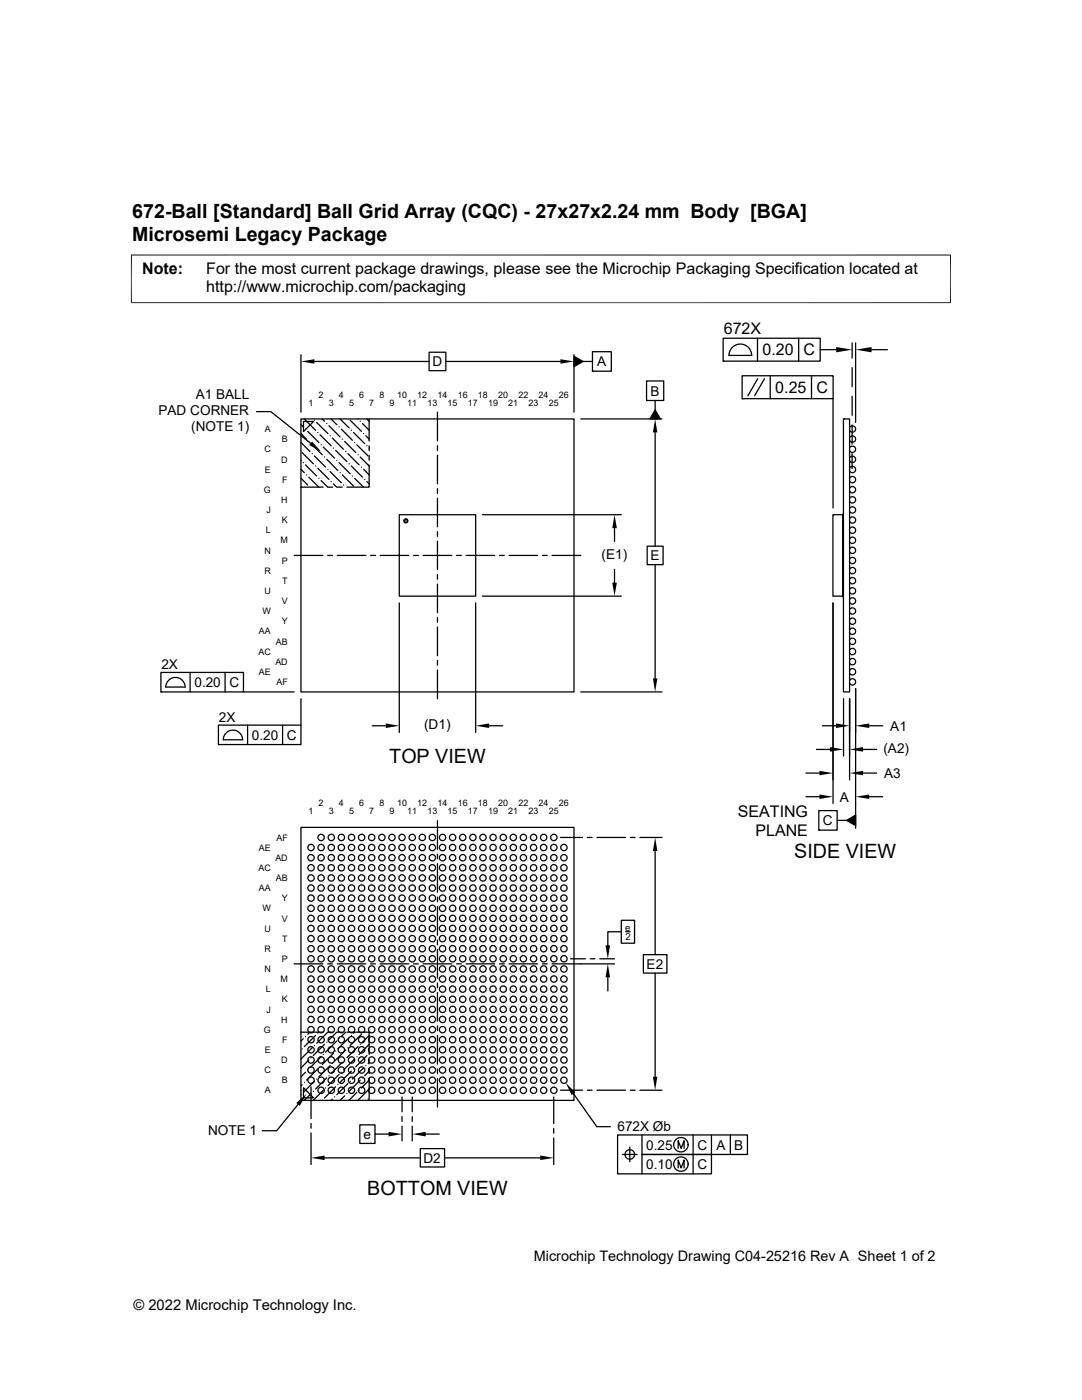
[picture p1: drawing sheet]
<svg xmlns="http://www.w3.org/2000/svg" width="216mm" height="279mm" viewBox="0 0 216 279" stroke-linecap="round" stroke-linejoin="round" font-family="sans-serif">
<g fill="none" stroke="#000" stroke-width=".25">
<path d="M60 70.8v11.5M62.7 72.1h22.9M85.6 70.3h3.4v3.7h-3.4zM89 72.1h22.8M114.5 71.1l1.8 1-1.8 1.1zM114.5 70.8v11.5M116.3 72.1h1.9M118.2 70.2h3.8v3.9h-3.8zM118.2 74.1h.1M129 76h3.4v3.9h-3.4zM129 79.9h.1M130.7 79.9v1.9"/>
<path d="M144.3 67.5h19.4v4.6h-19.4zM144.3 72.1h.1M145.4 70.9h4.6a2.26 2.26 0 0 0-2.3-2.2 2.26 2.26 0 0 0-2.2 2.2M148.1 75h18.1v4.6h-18.1zM148.1 79.6h.1M151.2 67.5v4.6M151.2 75.6l-2 3.4M152.5 75.6l-1.9 3.4M153.7 75v4.6M159.4 67.5v4.6M161.9 75v4.6M163.7 69.8h3.2"/>
<path d="M166.2 79.6v21.8M170 68.4v3.1M170 73.4v3.8M170 79.1v3.8M170.7 68.4v15.9M173.9 69.8h3.2M51.2 82.1h2.8l8 6.4M60 95.4l1.4 1.4M60 93.6l.7 .7M60 83.6h54.5v54.5h-54.5zM60 91.9h.1M60 88.3l1.8 1.8"/>
<path d="M60 86.5l1.2 1.2M60 84.7l.5 .5M60.3 90.3l2.2 2.3M60.5 92.3h.1M60.6 84.1h2l-2 2zM60.7 83.6l2.3 2.3M61 92.8l2.2 2.2M61 85.6h.1M61.2 94.8h.1M61.4 86.1l2.2 2.2M61.6 95.2l2 2M61.6 88.1h.1"/>
<path d="M62.1 88.5l2.2 2.3M62.3 90.6h.1M62.7 91l2.3 2.2M62.7 83.9h.1M63 93h.1M63.2 84.3l2.2 2.2M63.4 93.5l2.2 2.2M63.4 86.3h.1M63.6 95.5h.1M63.9 86.8l2.2 2.2M64.1 95.9l1.3 1.3M64.1 88.8h.1"/>
<path d="M64.3 83.6l.4 .5M64.5 97.2h-4.5M64.5 89.2l2.3 2.2M64.7 91.2h.1M65.2 91.7l2.2 2.2M65.2 84.5h.1M65.4 93.7h.1M65.4 97.2h1M65.6 85l2.3 2.2M65.9 94.1l2.2 2.3M65.9 87h.1M66.1 83.6l1.1 1.2"/>
<path d="M66.1 96.1h.1M66.3 87.4l2.2 2.3M66.5 96.6l.7 .6M66.5 89.4h.1M67 89.9l2.2 2.2M67.2 91.9h.1M67.3 97.2h1M67.6 92.3l2.3 2.3M67.6 85.2h.1M67.8 83.6l1.9 1.8M67.9 94.3h.1M68.1 85.6l2.2 2.3"/>
<path d="M68.3 94.8l2.2 2.2M68.3 87.7h.1M68.5 96.8h.1M68.8 88.1l2.2 2.2M69 90.1h.1M69.4 90.6l2.2 2.2M69.7 92.6h.1M69.9 83.9l2.2 2.2M70.1 93l2.2 2.2M70.1 85.9h.1M70.3 95h.1M70.5 86.3l2.3 2.2"/>
<path d="M70.8 95.5l1.7 1.7M70.8 88.3h.1M71.2 88.8l2.2 2.2M71.4 83.6h.1M71.4 90.8h.1M71.9 91.2l1.8 1.8M71.9 84.1h.1M72.1 93.2h.1M72.3 84.5l1.4 1.4M72.6 93.7l1.1 1.1M72.6 86.5h.1M72.8 95.7h.1"/>
<path d="M73 87l.7 .7M73.2 83.6l.5 .5M73.2 96.1l.5 .5M73.2 89h.1M73.7 89.4h.1M73.7 92.8v4.4h-4.5M73.7 83.6v4.4M73.7 89v.9M73.7 90.9v.9M87.3 82.3v5.7M87.3 88.9v1M87.3 90.8v5.8"/>
<path d="M87.3 97.5v1M87.3 99.4v5.7M115.9 83.6h16.2M130.7 81.8l1.1 1.8h-2.1zM130.7 86.3v22.7M168.3 83.6h1.2v54.5h-1.2zM168.3 83.6h.1M169.5 99.5a.64 .64 0 0 1 1-.2 .64 .64 0 0 1 0 1 .64 .64 0 0 1-1-.2M169.5 97.4a.64 .64 0 0 1 1-.2 .64 .64 0 0 1 0 1 .64 .64 0 0 1-1-.2M169.5 95.4a.64 .64 0 0 1 1-.2 .64 .64 0 0 1 0 1 .64 .64 0 0 1-1-.2M169.5 93.4a.64 .64 0 0 1 1-.2 .64 .64 0 0 1 0 1 .64 .64 0 0 1-1-.2M169.5 91.4a.64 .64 0 0 1 1-.2 .64 .64 0 0 1 0 1 .64 .64 0 0 1-1-.2"/>
<path d="M169.5 89.4a.64 .64 0 0 1 1-.2 .64 .64 0 0 1 0 1 .64 .64 0 0 1-1-.2M169.5 87.3a.64 .64 0 0 1 1-.2 .64 .64 0 0 1 0 1 .64 .64 0 0 1-1-.2M169.5 85.3a.64 .64 0 0 1 1-.2 .64 .64 0 0 1 0 1 .64 .64 0 0 1-1-.2M170 84.8v3.8M170 90.5v3M58.7 110.8h5.7M65.4 110.8h.9M67.3 110.8h5.7M74 110.8h.9M75.9 110.8h5.7M79.7 102.7h15.2v16.3h-15.2zM82.5 110.8h1"/>
<path d="M84.4 110.8h5.7M87.3 106.1v.9M87.3 108v5.7M87.3 114.7v.9M87.3 116.6v5.7M91.1 110.8h1M93 110.8h5.7M96.2 119h27.8M96.2 102.7h27.8M99.7 110.8h.9M101.6 110.8h5.7M108.2 110.8h1"/>
<path d="M110.2 110.8h5.7M122.6 105.4v2.7M122.6 113.6v2.7M129.1 109h3.2v3.7h-3.2zM130.7 112.7v22.7M166.2 102.7h1.9v16.3h-1.9zM168.1 119l.2 .3M168.3 102.4l-.2 .3M169.5 119.6a.64 .64 0 0 1 1-.2 .64 .64 0 0 1 0 1 .64 .64 0 0 1-1-.2M169.5 117.6a.64 .64 0 0 1 1-.2 .64 .64 0 0 1 0 1 .64 .64 0 0 1-1-.2M169.5 115.6a.64 .64 0 0 1 1-.2 .64 .64 0 0 1 0 1 .64 .64 0 0 1-1-.2M169.5 113.6a.64 .64 0 0 1 1-.2 .64 .64 0 0 1 0 1 .64 .64 0 0 1-1-.2"/>
<path d="M169.5 111.6a.64 .64 0 0 1 1-.2 .64 .64 0 0 1 0 1 .64 .64 0 0 1-1-.2M169.5 109.5a.64 .64 0 0 1 1-.2 .64 .64 0 0 1 0 1 .64 .64 0 0 1-1-.2M169.5 107.5a.64 .64 0 0 1 1-.2 .64 .64 0 0 1 0 1 .64 .64 0 0 1-1-.2M169.5 105.5a.64 .64 0 0 1 1-.2 .64 .64 0 0 1 0 1 .64 .64 0 0 1-1-.2M169.5 103.5a.64 .64 0 0 1 1-.2 .64 .64 0 0 1 0 1 .64 .64 0 0 1-1-.2M169.5 101.5a.64 .64 0 0 1 1-.2 .64 .64 0 0 1 0 1 .64 .64 0 0 1-1-.2M32.1 134.2h16.5v3.9h-16.5zM32.1 138.1h.1M36.9 137.1a1.93 1.93 0 0 0-1.9-1.9 1.93 1.93 0 0 0-1.9 1.9h3.9M37.9 134.2v3.9M44.9 134.2v3.9M48.6 138.1h10.1"/>
<path d="M60 139.4v5.3M79.7 120.3v25.9M87.3 123.2v1M87.3 125.1v5.8M87.3 131.8v1M87.3 133.7v5.7M94.9 120.3v25.9M115.9 138.1h16.2M166.2 120.3v40.1M168.3 139.4v11.5M169.5 135.8a.64 .64 0 0 1 1-.2 .64 .64 0 0 1 0 1 .64 .64 0 0 1-1-.2M169.5 133.8a.64 .64 0 0 1 1-.2 .64 .64 0 0 1 0 1 .64 .64 0 0 1-1-.2"/>
<path d="M169.5 131.7a.64 .64 0 0 1 1-.2 .64 .64 0 0 1 0 1 .64 .64 0 0 1-1-.2M169.5 129.7a.64 .64 0 0 1 1-.2 .64 .64 0 0 1 0 1 .64 .64 0 0 1-1-.2M169.5 127.7a.64 .64 0 0 1 1-.2 .64 .64 0 0 1 0 1 .64 .64 0 0 1-1-.2M169.5 125.7a.64 .64 0 0 1 1-.2 .64 .64 0 0 1 0 1 .64 .64 0 0 1-1-.2M169.5 123.7a.64 .64 0 0 1 1-.2 .64 .64 0 0 1 0 1 .64 .64 0 0 1-1-.2M169.5 121.6a.64 .64 0 0 1 1-.2 .64 .64 0 0 1 0 1 .64 .64 0 0 1-1-.2M169.5 139.4v16.2M170.7 137.4v27.9M43.6 144.7h16.4v3.9h-16.4zM43.6 148.6h.1M48.4 147.6a1.93 1.93 0 0 0-1.9-1.9 1.93 1.93 0 0 0-1.9 1.9h3.8M49.4 144.7v3.9"/>
<path d="M56.4 144.7v3.9M74.3 144.8h2.7M97.6 144.8h2.7M160.8 154.3h2.7M160.8 159h2.7M162.9 149.6h2.7M164.1 144.8h2.7M172.2 154.3h2.7M172.2 149.6h2.7M173.4 159h2.7M173.4 144.8h2.7M60 165.1h54.5v54.5h-54.5z"/>
<path d="M87.3 163.8v5.7M87.3 170.5v.9M87.3 172.4v5.7M87.3 179v1M111.8 167.1h4.4M117.2 167.1h1M119.1 167.1h5.7M125.8 167.1h.9M127.7 167.1h4.4M130.7 169.8v20.7M163.4 161.8h3.6v3.9h-3.6zM163.4 165.7h.1"/>
<path d="M167 163.7h1.9M168.9 163.7l1.8-1v2.1zM58.7 192.4h5.7M65.4 192.4h.9M67.3 192.4h5.7M74 192.4h.9M75.9 192.4h5.7M82.5 192.4h1M84.4 192.4h5.7M87.3 180.9v5.7M87.3 187.6v1M87.3 189.5v5.7"/>
<path d="M87.3 196.2v.9M87.3 198.1v5.7M91.1 192.4h1M93 192.4h5.7M99.7 192.4h.9M101.6 192.4h5.7M108.2 192.4h1M113.9 191.3h2.9M117.8 191.3h.9M119.7 191.3h2.9M121.3 195.1v2.7M122.6 192.4h-12.4"/>
<path d="M124 185.9h-2.7v2.8M124 183.7h2.6v4.5h-2.6zM124.8 185.9h1M128.4 190.5h4.7v3.7h-4.7zM130.7 194.2v20.7M60 206h4.5M60 217.6h.1M60.1 218.5h.1M60.3 216.5l-.3 .2M60.3 209.3h.1M60.5 207.3l-.5 .5M60.6 217.1l2 2h-2z"/>
<path d="M60.7 216h.1M61 214l-1 .9M61 206.9h.1M61.4 213.6h.1M61.6 211.6l-1.6 1.5M61.8 206l-.4 .4M62.1 216.9v6.3M62.1 218.2l-1.4 1.4M62.1 211.1h.1M62.3 209.1l-2.2 2.2M62.5 217.8h.1M62.7 215.8l-2.2 2.2"/>
<path d="M62.7 208.7h.1M63 206.7l-2.3 2.2M63.2 215.3h.1M63.4 213.3l-2.2 2.3M63.4 206.2h.1M63.9 212.9h.1M64.1 210.9l-2.3 2.2M64.3 219.6h.1M64.5 217.6l-2 2M64.5 210.4h.1M64.7 208.4l-2.2 2.3M65 217.1h.1"/>
<path d="M65.2 215.1l-2.2 2.2M65.2 208h.1M65.4 206l-2.2 2.2M65.4 206h1M65.6 214.7h.1M65.9 212.7l-2.3 2.2M66.3 219.4l-.2 .2M66.3 212.2h.1M66.5 210.2l-2.2 2.2M66.8 218.9h.1M67 216.9l-2.3 2.2M67 209.8h.1"/>
<path d="M67.2 206l-1.6 1.5M67.2 207.8l-2.2 2.2M67.3 206h1M67.4 216.5h.1M67.6 214.4l-2.2 2.3M67.6 207.3h.1M68.1 214h.1M68.3 212l-2.2 2.2M68.8 218.7l-1 .9M68.8 211.6h.1M69 209.6l-2.2 2.2M69 206l-.9 .9"/>
<path d="M69.2 218.2h.1M69.2 206h4.5v4.4M69.4 216.2l-2.2 2.3M69.4 209.1h.1M69.7 207.1l-2.3 2.2M69.9 215.8h.1M70.1 213.8l-2.2 2.2M70.1 206.7h.1M70.5 213.3h.1M70.8 211.3l-2.3 2.3M70.8 206l-.3 .2M71.2 218l-1.6 1.6"/>
<path d="M71.2 210.9h.1M71.4 208.9l-2.2 2.2M71.6 217.6h.1M71.9 215.6l-2.2 2.2M71.9 208.4h.1M72.1 206.4l-2.2 2.3M72.3 215.1h.1M72.6 213.1l-2.3 2.2M73 212.7h.1M73.2 210.7l-2.2 2.2M73.4 219.4h.1M73.7 211.4v.9"/>
<path d="M73.7 213.3v.9M73.7 215.2v4.4M73.7 215.6l-1.6 1.5M73.7 213.8l-.9 .9M73.7 217.3l-2.3 2.3M73.7 212l-.3 .2M73.7 210.2h.1M73.7 206.7l-1.4 1.3M73.7 208.4l-2.1 2M80.2 218.9v3M82.3 218.9v3M87.3 204.7v1"/>
<path d="M87.3 206.7v5.7M87.3 213.3v1M87.3 215.2v5.7M110.5 218.9v5.3M111.8 217.6h4.4M114.4 218.3l4.7 6.6h2.7M117.2 217.6h1M119.1 217.6h5.7M125.8 217.6h.9M127.7 217.6h4.4M59.5 220.4l-4.3 5.3h-2.9M62.1 224.2v.9"/>
<path d="M62.1 226.1v6.3M64.8 231.1h19.1M71.8 224.5h3v3.7h-3zM74.8 226.3h2.7M80.2 222.8v1M80.2 224.7v3M82.3 222.8v1M82.3 224.7v3M83.9 229.2h4.8v3.7h-4.8zM84.9 226.3h2.8M88.7 231.1h19.1M110.5 225.2v.9"/>
<path d="M110.5 227.1v5.3M124.2 230.4h2.9M125.7 228.9v2.9M128.1 226.5v3.9h13.9v3.9h-18.8v-7.8h25.9v3.9h-21v3.9M135.3 229.2v-1.6l.6 1.6 .6-1.6v1.6M135.3 233.1v-1.6l.6 1.6 .6-1.6v1.6M138.3 226.5v7.8M142 226.5v3.9M145.7 226.5v3.9"/>
<circle cx="81" cy="103.9" r=".39"/>
<circle cx="62.1" cy="171.2" r=".64"/>
<circle cx="62.1" cy="169.1" r=".64"/>
<circle cx="62.1" cy="175.2" r=".64"/>
<circle cx="62.1" cy="177.2" r=".64"/>
<circle cx="62.1" cy="179.2" r=".64"/>
<circle cx="62.1" cy="173.2" r=".64"/>
<circle cx="64.1" cy="177.2" r=".64"/>
<circle cx="64.1" cy="175.2" r=".64"/>
<circle cx="64.1" cy="167.1" r=".64"/>
<circle cx="64.1" cy="169.1" r=".64"/>
<circle cx="64.1" cy="171.2" r=".64"/>
<circle cx="64.1" cy="173.2" r=".64"/>
<circle cx="64.1" cy="179.2" r=".64"/>
<circle cx="66.1" cy="179.2" r=".64"/>
<circle cx="66.1" cy="177.2" r=".64"/>
<circle cx="66.1" cy="175.2" r=".64"/>
<circle cx="66.1" cy="167.1" r=".64"/>
<circle cx="66.1" cy="173.2" r=".64"/>
<circle cx="66.1" cy="169.1" r=".64"/>
<circle cx="66.1" cy="171.2" r=".64"/>
<circle cx="68.1" cy="179.2" r=".64"/>
<circle cx="68.1" cy="169.1" r=".64"/>
<circle cx="68.1" cy="167.1" r=".64"/>
<circle cx="68.1" cy="177.2" r=".64"/>
<circle cx="68.1" cy="175.2" r=".64"/>
<circle cx="68.1" cy="173.2" r=".64"/>
<circle cx="68.1" cy="171.2" r=".64"/>
<circle cx="70.1" cy="179.2" r=".64"/>
<circle cx="70.1" cy="171.2" r=".64"/>
<circle cx="70.1" cy="169.1" r=".64"/>
<circle cx="70.1" cy="167.1" r=".64"/>
<circle cx="70.1" cy="177.2" r=".64"/>
<circle cx="70.1" cy="175.2" r=".64"/>
<circle cx="70.1" cy="173.2" r=".64"/>
<circle cx="72.2" cy="179.2" r=".64"/>
<circle cx="72.2" cy="171.2" r=".64"/>
<circle cx="72.2" cy="167.1" r=".64"/>
<circle cx="72.2" cy="175.2" r=".64"/>
<circle cx="72.2" cy="169.1" r=".64"/>
<circle cx="72.2" cy="173.2" r=".64"/>
<circle cx="72.2" cy="177.2" r=".64"/>
<circle cx="74.2" cy="179.2" r=".64"/>
<circle cx="74.2" cy="167.1" r=".64"/>
<circle cx="74.2" cy="177.2" r=".64"/>
<circle cx="74.2" cy="171.2" r=".64"/>
<circle cx="74.2" cy="175.2" r=".64"/>
<circle cx="74.2" cy="169.1" r=".64"/>
<circle cx="74.2" cy="173.2" r=".64"/>
<circle cx="76.2" cy="179.2" r=".64"/>
<circle cx="76.2" cy="173.2" r=".64"/>
<circle cx="76.2" cy="177.2" r=".64"/>
<circle cx="76.2" cy="175.2" r=".64"/>
<circle cx="76.2" cy="169.1" r=".64"/>
<circle cx="76.2" cy="167.1" r=".64"/>
<circle cx="76.2" cy="171.2" r=".64"/>
<circle cx="78.2" cy="179.2" r=".64"/>
<circle cx="78.2" cy="173.2" r=".64"/>
<circle cx="78.2" cy="175.2" r=".64"/>
<circle cx="78.2" cy="177.2" r=".64"/>
<circle cx="78.2" cy="169.1" r=".64"/>
<circle cx="78.2" cy="167.1" r=".64"/>
<circle cx="78.2" cy="171.2" r=".64"/>
<circle cx="80.2" cy="179.2" r=".64"/>
<circle cx="80.2" cy="173.2" r=".64"/>
<circle cx="80.2" cy="177.2" r=".64"/>
<circle cx="80.2" cy="175.2" r=".64"/>
<circle cx="80.2" cy="169.1" r=".64"/>
<circle cx="80.2" cy="167.1" r=".64"/>
<circle cx="80.2" cy="171.2" r=".64"/>
<circle cx="82.3" cy="179.2" r=".64"/>
<circle cx="82.3" cy="175.2" r=".64"/>
<circle cx="82.3" cy="177.2" r=".64"/>
<circle cx="82.3" cy="173.2" r=".64"/>
<circle cx="82.3" cy="169.1" r=".64"/>
<circle cx="82.3" cy="167.1" r=".64"/>
<circle cx="82.3" cy="171.2" r=".64"/>
<circle cx="84.3" cy="179.2" r=".64"/>
<circle cx="84.3" cy="177.2" r=".64"/>
<circle cx="84.3" cy="175.2" r=".64"/>
<circle cx="84.3" cy="169.1" r=".64"/>
<circle cx="84.3" cy="173.2" r=".64"/>
<circle cx="84.3" cy="167.1" r=".64"/>
<circle cx="84.3" cy="171.2" r=".64"/>
<circle cx="86.3" cy="171.2" r=".64"/>
<circle cx="86.3" cy="173.2" r=".64"/>
<circle cx="86.3" cy="177.2" r=".64"/>
<circle cx="86.3" cy="175.2" r=".64"/>
<circle cx="86.3" cy="169.1" r=".64"/>
<circle cx="86.3" cy="167.1" r=".64"/>
<circle cx="86.3" cy="179.2" r=".64"/>
<circle cx="88.3" cy="171.2" r=".64"/>
<circle cx="88.3" cy="173.2" r=".64"/>
<circle cx="88.3" cy="177.2" r=".64"/>
<circle cx="88.3" cy="175.2" r=".64"/>
<circle cx="88.3" cy="169.1" r=".64"/>
<circle cx="88.3" cy="167.1" r=".64"/>
<circle cx="88.3" cy="179.2" r=".64"/>
<circle cx="90.3" cy="171.2" r=".64"/>
<circle cx="90.3" cy="169.1" r=".64"/>
<circle cx="90.3" cy="177.2" r=".64"/>
<circle cx="90.3" cy="175.2" r=".64"/>
<circle cx="90.3" cy="167.1" r=".64"/>
<circle cx="90.3" cy="173.2" r=".64"/>
<circle cx="90.3" cy="179.2" r=".64"/>
<circle cx="92.3" cy="173.2" r=".64"/>
<circle cx="92.3" cy="171.2" r=".64"/>
<circle cx="92.3" cy="175.2" r=".64"/>
<circle cx="92.3" cy="177.2" r=".64"/>
<circle cx="92.3" cy="167.1" r=".64"/>
<circle cx="92.3" cy="169.1" r=".64"/>
<circle cx="92.3" cy="179.2" r=".64"/>
<circle cx="94.4" cy="173.2" r=".64"/>
<circle cx="94.4" cy="177.2" r=".64"/>
<circle cx="94.4" cy="175.2" r=".64"/>
<circle cx="94.4" cy="171.2" r=".64"/>
<circle cx="94.4" cy="169.1" r=".64"/>
<circle cx="94.4" cy="167.1" r=".64"/>
<circle cx="94.4" cy="179.2" r=".64"/>
<circle cx="96.4" cy="171.2" r=".64"/>
<circle cx="96.4" cy="177.2" r=".64"/>
<circle cx="96.4" cy="173.2" r=".64"/>
<circle cx="96.4" cy="175.2" r=".64"/>
<circle cx="96.4" cy="169.1" r=".64"/>
<circle cx="96.4" cy="167.1" r=".64"/>
<circle cx="96.4" cy="179.2" r=".64"/>
<circle cx="98.4" cy="171.2" r=".64"/>
<circle cx="98.4" cy="173.2" r=".64"/>
<circle cx="98.4" cy="175.2" r=".64"/>
<circle cx="98.4" cy="177.2" r=".64"/>
<circle cx="98.4" cy="169.1" r=".64"/>
<circle cx="98.4" cy="167.1" r=".64"/>
<circle cx="98.4" cy="179.2" r=".64"/>
<circle cx="100.4" cy="171.2" r=".64"/>
<circle cx="100.4" cy="167.1" r=".64"/>
<circle cx="100.4" cy="177.2" r=".64"/>
<circle cx="100.4" cy="175.2" r=".64"/>
<circle cx="100.4" cy="173.2" r=".64"/>
<circle cx="100.4" cy="169.1" r=".64"/>
<circle cx="100.4" cy="179.2" r=".64"/>
<circle cx="102.4" cy="177.2" r=".64"/>
<circle cx="102.4" cy="175.2" r=".64"/>
<circle cx="102.4" cy="171.2" r=".64"/>
<circle cx="102.4" cy="173.2" r=".64"/>
<circle cx="102.4" cy="167.1" r=".64"/>
<circle cx="102.4" cy="169.1" r=".64"/>
<circle cx="102.4" cy="179.2" r=".64"/>
<circle cx="104.4" cy="173.2" r=".64"/>
<circle cx="104.4" cy="175.2" r=".64"/>
<circle cx="104.4" cy="171.2" r=".64"/>
<circle cx="104.4" cy="177.2" r=".64"/>
<circle cx="104.4" cy="167.1" r=".64"/>
<circle cx="104.4" cy="169.1" r=".64"/>
<circle cx="104.4" cy="179.2" r=".64"/>
<circle cx="106.5" cy="179.2" r=".64"/>
<circle cx="106.5" cy="177.2" r=".64"/>
<circle cx="106.5" cy="173.2" r=".64"/>
<circle cx="106.5" cy="169.1" r=".64"/>
<circle cx="106.5" cy="175.2" r=".64"/>
<circle cx="106.5" cy="171.2" r=".64"/>
<circle cx="106.5" cy="167.1" r=".64"/>
<circle cx="108.5" cy="171.2" r=".64"/>
<circle cx="108.5" cy="167.1" r=".64"/>
<circle cx="108.5" cy="169.1" r=".64"/>
<circle cx="108.5" cy="177.2" r=".64"/>
<circle cx="108.5" cy="175.2" r=".64"/>
<circle cx="108.5" cy="173.2" r=".64"/>
<circle cx="108.5" cy="179.2" r=".64"/>
<circle cx="110.5" cy="167.1" r=".64"/>
<circle cx="110.5" cy="171.2" r=".64"/>
<circle cx="110.5" cy="169.1" r=".64"/>
<circle cx="110.5" cy="177.2" r=".64"/>
<circle cx="110.5" cy="175.2" r=".64"/>
<circle cx="110.5" cy="173.2" r=".64"/>
<circle cx="110.5" cy="179.2" r=".64"/>
<circle cx="112.5" cy="171.2" r=".64"/>
<circle cx="112.5" cy="169.1" r=".64"/>
<circle cx="112.5" cy="173.2" r=".64"/>
<circle cx="112.5" cy="177.2" r=".64"/>
<circle cx="112.5" cy="175.2" r=".64"/>
<circle cx="112.5" cy="179.2" r=".64"/>
<circle cx="62.1" cy="183.3" r=".64"/>
<circle cx="62.1" cy="185.3" r=".64"/>
<circle cx="62.1" cy="181.3" r=".64"/>
<circle cx="62.1" cy="191.3" r=".64"/>
<circle cx="62.1" cy="189.3" r=".64"/>
<circle cx="62.1" cy="187.3" r=".64"/>
<circle cx="62.1" cy="195.4" r=".64"/>
<circle cx="62.1" cy="197.4" r=".64"/>
<circle cx="62.1" cy="199.4" r=".64"/>
<circle cx="62.1" cy="193.4" r=".64"/>
<circle cx="64.1" cy="181.3" r=".64"/>
<circle cx="64.1" cy="183.3" r=".64"/>
<circle cx="64.1" cy="185.3" r=".64"/>
<circle cx="64.1" cy="187.3" r=".64"/>
<circle cx="64.1" cy="191.3" r=".64"/>
<circle cx="64.1" cy="189.3" r=".64"/>
<circle cx="64.1" cy="195.4" r=".64"/>
<circle cx="64.1" cy="197.4" r=".64"/>
<circle cx="64.1" cy="199.4" r=".64"/>
<circle cx="64.1" cy="193.4" r=".64"/>
<circle cx="66.1" cy="183.3" r=".64"/>
<circle cx="66.1" cy="181.3" r=".64"/>
<circle cx="66.1" cy="189.3" r=".64"/>
<circle cx="66.1" cy="191.3" r=".64"/>
<circle cx="66.1" cy="187.3" r=".64"/>
<circle cx="66.1" cy="185.3" r=".64"/>
<circle cx="66.1" cy="195.4" r=".64"/>
<circle cx="66.1" cy="193.4" r=".64"/>
<circle cx="66.1" cy="197.4" r=".64"/>
<circle cx="66.1" cy="199.4" r=".64"/>
<circle cx="68.1" cy="189.3" r=".64"/>
<circle cx="68.1" cy="187.3" r=".64"/>
<circle cx="68.1" cy="183.3" r=".64"/>
<circle cx="68.1" cy="191.3" r=".64"/>
<circle cx="68.1" cy="181.3" r=".64"/>
<circle cx="68.1" cy="185.3" r=".64"/>
<circle cx="68.1" cy="195.4" r=".64"/>
<circle cx="68.1" cy="193.4" r=".64"/>
<circle cx="68.1" cy="197.4" r=".64"/>
<circle cx="68.1" cy="199.4" r=".64"/>
<circle cx="70.1" cy="183.3" r=".64"/>
<circle cx="70.1" cy="189.3" r=".64"/>
<circle cx="70.1" cy="185.3" r=".64"/>
<circle cx="70.1" cy="187.3" r=".64"/>
<circle cx="70.1" cy="181.3" r=".64"/>
<circle cx="70.1" cy="191.3" r=".64"/>
<circle cx="70.1" cy="197.4" r=".64"/>
<circle cx="70.1" cy="193.4" r=".64"/>
<circle cx="70.1" cy="199.4" r=".64"/>
<circle cx="70.1" cy="195.4" r=".64"/>
<circle cx="72.2" cy="183.3" r=".64"/>
<circle cx="72.2" cy="185.3" r=".64"/>
<circle cx="72.2" cy="181.3" r=".64"/>
<circle cx="72.2" cy="189.3" r=".64"/>
<circle cx="72.2" cy="191.3" r=".64"/>
<circle cx="72.2" cy="187.3" r=".64"/>
<circle cx="72.2" cy="193.4" r=".64"/>
<circle cx="72.2" cy="197.4" r=".64"/>
<circle cx="72.2" cy="199.4" r=".64"/>
<circle cx="72.2" cy="195.4" r=".64"/>
<circle cx="74.2" cy="183.3" r=".64"/>
<circle cx="74.2" cy="181.3" r=".64"/>
<circle cx="74.2" cy="189.3" r=".64"/>
<circle cx="74.2" cy="185.3" r=".64"/>
<circle cx="74.2" cy="187.3" r=".64"/>
<circle cx="74.2" cy="191.3" r=".64"/>
<circle cx="74.2" cy="199.4" r=".64"/>
<circle cx="74.2" cy="195.4" r=".64"/>
<circle cx="74.2" cy="193.4" r=".64"/>
<circle cx="74.2" cy="197.4" r=".64"/>
<circle cx="76.2" cy="187.3" r=".64"/>
<circle cx="76.2" cy="191.3" r=".64"/>
<circle cx="76.2" cy="189.3" r=".64"/>
<circle cx="76.2" cy="181.3" r=".64"/>
<circle cx="76.2" cy="183.3" r=".64"/>
<circle cx="76.2" cy="185.3" r=".64"/>
<circle cx="76.2" cy="193.4" r=".64"/>
<circle cx="76.2" cy="197.4" r=".64"/>
<circle cx="76.2" cy="195.4" r=".64"/>
<circle cx="76.2" cy="199.4" r=".64"/>
<circle cx="78.2" cy="189.3" r=".64"/>
<circle cx="78.2" cy="187.3" r=".64"/>
<circle cx="78.2" cy="191.3" r=".64"/>
<circle cx="78.2" cy="181.3" r=".64"/>
<circle cx="78.2" cy="183.3" r=".64"/>
<circle cx="78.2" cy="185.3" r=".64"/>
<circle cx="78.2" cy="197.4" r=".64"/>
<circle cx="78.2" cy="193.4" r=".64"/>
<circle cx="78.2" cy="195.4" r=".64"/>
<circle cx="78.2" cy="199.4" r=".64"/>
<circle cx="80.2" cy="187.3" r=".64"/>
<circle cx="80.2" cy="191.3" r=".64"/>
<circle cx="80.2" cy="189.3" r=".64"/>
<circle cx="80.2" cy="181.3" r=".64"/>
<circle cx="80.2" cy="183.3" r=".64"/>
<circle cx="80.2" cy="185.3" r=".64"/>
<circle cx="80.2" cy="197.4" r=".64"/>
<circle cx="80.2" cy="193.4" r=".64"/>
<circle cx="80.2" cy="195.4" r=".64"/>
<circle cx="80.2" cy="199.4" r=".64"/>
<circle cx="82.3" cy="189.3" r=".64"/>
<circle cx="82.3" cy="187.3" r=".64"/>
<circle cx="82.3" cy="191.3" r=".64"/>
<circle cx="82.3" cy="183.3" r=".64"/>
<circle cx="82.3" cy="181.3" r=".64"/>
<circle cx="82.3" cy="185.3" r=".64"/>
<circle cx="82.3" cy="197.4" r=".64"/>
<circle cx="82.3" cy="193.4" r=".64"/>
<circle cx="82.3" cy="195.4" r=".64"/>
<circle cx="82.3" cy="199.4" r=".64"/>
<circle cx="84.3" cy="187.3" r=".64"/>
<circle cx="84.3" cy="191.3" r=".64"/>
<circle cx="84.3" cy="189.3" r=".64"/>
<circle cx="84.3" cy="183.3" r=".64"/>
<circle cx="84.3" cy="181.3" r=".64"/>
<circle cx="84.3" cy="185.3" r=".64"/>
<circle cx="84.3" cy="197.4" r=".64"/>
<circle cx="84.3" cy="193.4" r=".64"/>
<circle cx="84.3" cy="195.4" r=".64"/>
<circle cx="84.3" cy="199.4" r=".64"/>
<circle cx="86.3" cy="199.4" r=".64"/>
<circle cx="86.3" cy="195.4" r=".64"/>
<circle cx="86.3" cy="193.4" r=".64"/>
<circle cx="86.3" cy="197.4" r=".64"/>
<circle cx="86.3" cy="185.3" r=".64"/>
<circle cx="86.3" cy="183.3" r=".64"/>
<circle cx="86.3" cy="189.3" r=".64"/>
<circle cx="86.3" cy="181.3" r=".64"/>
<circle cx="86.3" cy="187.3" r=".64"/>
<circle cx="86.3" cy="191.3" r=".64"/>
<circle cx="88.3" cy="199.4" r=".64"/>
<circle cx="88.3" cy="193.4" r=".64"/>
<circle cx="88.3" cy="197.4" r=".64"/>
<circle cx="88.3" cy="195.4" r=".64"/>
<circle cx="88.3" cy="185.3" r=".64"/>
<circle cx="88.3" cy="189.3" r=".64"/>
<circle cx="88.3" cy="191.3" r=".64"/>
<circle cx="88.3" cy="183.3" r=".64"/>
<circle cx="88.3" cy="187.3" r=".64"/>
<circle cx="88.3" cy="181.3" r=".64"/>
<circle cx="90.3" cy="199.4" r=".64"/>
<circle cx="90.3" cy="197.4" r=".64"/>
<circle cx="90.3" cy="195.4" r=".64"/>
<circle cx="90.3" cy="193.4" r=".64"/>
<circle cx="90.3" cy="185.3" r=".64"/>
<circle cx="90.3" cy="189.3" r=".64"/>
<circle cx="90.3" cy="181.3" r=".64"/>
<circle cx="90.3" cy="191.3" r=".64"/>
<circle cx="90.3" cy="187.3" r=".64"/>
<circle cx="90.3" cy="183.3" r=".64"/>
<circle cx="92.3" cy="199.4" r=".64"/>
<circle cx="92.3" cy="193.4" r=".64"/>
<circle cx="92.3" cy="195.4" r=".64"/>
<circle cx="92.3" cy="197.4" r=".64"/>
<circle cx="92.3" cy="185.3" r=".64"/>
<circle cx="92.3" cy="187.3" r=".64"/>
<circle cx="92.3" cy="189.3" r=".64"/>
<circle cx="92.3" cy="183.3" r=".64"/>
<circle cx="92.3" cy="191.3" r=".64"/>
<circle cx="92.3" cy="181.3" r=".64"/>
<circle cx="94.4" cy="199.4" r=".64"/>
<circle cx="94.4" cy="195.4" r=".64"/>
<circle cx="94.4" cy="197.4" r=".64"/>
<circle cx="94.4" cy="193.4" r=".64"/>
<circle cx="94.4" cy="185.3" r=".64"/>
<circle cx="94.4" cy="183.3" r=".64"/>
<circle cx="94.4" cy="181.3" r=".64"/>
<circle cx="94.4" cy="187.3" r=".64"/>
<circle cx="94.4" cy="189.3" r=".64"/>
<circle cx="94.4" cy="191.3" r=".64"/>
<circle cx="96.4" cy="193.4" r=".64"/>
<circle cx="96.4" cy="197.4" r=".64"/>
<circle cx="96.4" cy="195.4" r=".64"/>
<circle cx="96.4" cy="199.4" r=".64"/>
<circle cx="96.4" cy="185.3" r=".64"/>
<circle cx="96.4" cy="183.3" r=".64"/>
<circle cx="96.4" cy="187.3" r=".64"/>
<circle cx="96.4" cy="181.3" r=".64"/>
<circle cx="96.4" cy="189.3" r=".64"/>
<circle cx="96.4" cy="191.3" r=".64"/>
<circle cx="98.4" cy="193.4" r=".64"/>
<circle cx="98.4" cy="197.4" r=".64"/>
<circle cx="98.4" cy="195.4" r=".64"/>
<circle cx="98.4" cy="199.4" r=".64"/>
<circle cx="98.4" cy="185.3" r=".64"/>
<circle cx="98.4" cy="187.3" r=".64"/>
<circle cx="98.4" cy="191.3" r=".64"/>
<circle cx="98.4" cy="183.3" r=".64"/>
<circle cx="98.4" cy="181.3" r=".64"/>
<circle cx="98.4" cy="189.3" r=".64"/>
<circle cx="100.4" cy="199.4" r=".64"/>
<circle cx="100.4" cy="195.4" r=".64"/>
<circle cx="100.4" cy="193.4" r=".64"/>
<circle cx="100.4" cy="197.4" r=".64"/>
<circle cx="100.4" cy="185.3" r=".64"/>
<circle cx="100.4" cy="187.3" r=".64"/>
<circle cx="100.4" cy="191.3" r=".64"/>
<circle cx="100.4" cy="183.3" r=".64"/>
<circle cx="100.4" cy="189.3" r=".64"/>
<circle cx="100.4" cy="181.3" r=".64"/>
<circle cx="102.4" cy="197.4" r=".64"/>
<circle cx="102.4" cy="199.4" r=".64"/>
<circle cx="102.4" cy="195.4" r=".64"/>
<circle cx="102.4" cy="193.4" r=".64"/>
<circle cx="102.4" cy="185.3" r=".64"/>
<circle cx="102.4" cy="187.3" r=".64"/>
<circle cx="102.4" cy="189.3" r=".64"/>
<circle cx="102.4" cy="191.3" r=".64"/>
<circle cx="102.4" cy="181.3" r=".64"/>
<circle cx="102.4" cy="183.3" r=".64"/>
<circle cx="104.4" cy="199.4" r=".64"/>
<circle cx="104.4" cy="195.4" r=".64"/>
<circle cx="104.4" cy="193.4" r=".64"/>
<circle cx="104.4" cy="197.4" r=".64"/>
<circle cx="104.4" cy="185.3" r=".64"/>
<circle cx="104.4" cy="189.3" r=".64"/>
<circle cx="104.4" cy="191.3" r=".64"/>
<circle cx="104.4" cy="187.3" r=".64"/>
<circle cx="104.4" cy="181.3" r=".64"/>
<circle cx="104.4" cy="183.3" r=".64"/>
<circle cx="106.5" cy="197.4" r=".64"/>
<circle cx="106.5" cy="199.4" r=".64"/>
<circle cx="106.5" cy="195.4" r=".64"/>
<circle cx="106.5" cy="193.4" r=".64"/>
<circle cx="106.5" cy="187.3" r=".64"/>
<circle cx="106.5" cy="189.3" r=".64"/>
<circle cx="106.5" cy="185.3" r=".64"/>
<circle cx="106.5" cy="191.3" r=".64"/>
<circle cx="106.5" cy="181.3" r=".64"/>
<circle cx="106.5" cy="183.3" r=".64"/>
<circle cx="108.5" cy="199.4" r=".64"/>
<circle cx="108.5" cy="195.4" r=".64"/>
<circle cx="108.5" cy="193.4" r=".64"/>
<circle cx="108.5" cy="197.4" r=".64"/>
<circle cx="108.5" cy="185.3" r=".64"/>
<circle cx="108.5" cy="183.3" r=".64"/>
<circle cx="108.5" cy="181.3" r=".64"/>
<circle cx="108.5" cy="189.3" r=".64"/>
<circle cx="108.5" cy="191.3" r=".64"/>
<circle cx="108.5" cy="187.3" r=".64"/>
<circle cx="110.5" cy="193.4" r=".64"/>
<circle cx="110.5" cy="195.4" r=".64"/>
<circle cx="110.5" cy="199.4" r=".64"/>
<circle cx="110.5" cy="197.4" r=".64"/>
<circle cx="110.5" cy="181.3" r=".64"/>
<circle cx="110.5" cy="185.3" r=".64"/>
<circle cx="110.5" cy="183.3" r=".64"/>
<circle cx="110.5" cy="189.3" r=".64"/>
<circle cx="110.5" cy="191.3" r=".64"/>
<circle cx="110.5" cy="187.3" r=".64"/>
<circle cx="112.5" cy="197.4" r=".64"/>
<circle cx="112.5" cy="199.4" r=".64"/>
<circle cx="112.5" cy="195.4" r=".64"/>
<circle cx="112.5" cy="193.4" r=".64"/>
<circle cx="112.5" cy="181.3" r=".64"/>
<circle cx="112.5" cy="183.3" r=".64"/>
<circle cx="112.5" cy="185.3" r=".64"/>
<circle cx="112.5" cy="189.3" r=".64"/>
<circle cx="112.5" cy="191.3" r=".64"/>
<circle cx="112.5" cy="187.3" r=".64"/>
<circle cx="62.1" cy="203.5" r=".64"/>
<circle cx="62.1" cy="205.5" r=".64"/>
<circle cx="62.1" cy="209.5" r=".64"/>
<circle cx="62.1" cy="213.6" r=".64"/>
<circle cx="62.1" cy="207.5" r=".64"/>
<circle cx="62.1" cy="211.5" r=".64"/>
<circle cx="62.1" cy="201.4" r=".64"/>
<circle cx="62.1" cy="215.6" r=".64"/>
<circle cx="64.1" cy="209.5" r=".64"/>
<circle cx="64.1" cy="203.5" r=".64"/>
<circle cx="64.1" cy="213.6" r=".64"/>
<circle cx="64.1" cy="207.5" r=".64"/>
<circle cx="64.1" cy="211.5" r=".64"/>
<circle cx="64.1" cy="201.4" r=".64"/>
<circle cx="64.1" cy="205.5" r=".64"/>
<circle cx="64.1" cy="217.6" r=".64"/>
<circle cx="64.1" cy="215.6" r=".64"/>
<circle cx="66.1" cy="217.6" r=".64"/>
<circle cx="66.1" cy="207.5" r=".64"/>
<circle cx="66.1" cy="211.5" r=".64"/>
<circle cx="66.1" cy="215.6" r=".64"/>
<circle cx="66.1" cy="209.5" r=".64"/>
<circle cx="66.1" cy="213.6" r=".64"/>
<circle cx="66.1" cy="203.5" r=".64"/>
<circle cx="66.1" cy="201.4" r=".64"/>
<circle cx="66.1" cy="205.5" r=".64"/>
<circle cx="68.1" cy="207.5" r=".64"/>
<circle cx="68.1" cy="211.5" r=".64"/>
<circle cx="68.1" cy="215.6" r=".64"/>
<circle cx="68.1" cy="217.6" r=".64"/>
<circle cx="68.1" cy="209.5" r=".64"/>
<circle cx="68.1" cy="213.6" r=".64"/>
<circle cx="68.1" cy="201.4" r=".64"/>
<circle cx="68.1" cy="203.5" r=".64"/>
<circle cx="68.1" cy="205.5" r=".64"/>
<circle cx="70.1" cy="211.5" r=".64"/>
<circle cx="70.1" cy="213.6" r=".64"/>
<circle cx="70.1" cy="209.5" r=".64"/>
<circle cx="70.1" cy="215.6" r=".64"/>
<circle cx="70.1" cy="207.5" r=".64"/>
<circle cx="70.1" cy="217.6" r=".64"/>
<circle cx="70.1" cy="205.5" r=".64"/>
<circle cx="70.1" cy="203.5" r=".64"/>
<circle cx="70.1" cy="201.4" r=".64"/>
<circle cx="72.2" cy="211.5" r=".64"/>
<circle cx="72.2" cy="213.6" r=".64"/>
<circle cx="72.2" cy="209.5" r=".64"/>
<circle cx="72.2" cy="207.5" r=".64"/>
<circle cx="72.2" cy="217.6" r=".64"/>
<circle cx="72.2" cy="215.6" r=".64"/>
<circle cx="72.2" cy="203.5" r=".64"/>
<circle cx="72.2" cy="201.4" r=".64"/>
<circle cx="72.2" cy="205.5" r=".64"/>
<circle cx="74.2" cy="217.6" r=".64"/>
<circle cx="74.2" cy="215.6" r=".64"/>
<circle cx="74.2" cy="209.5" r=".64"/>
<circle cx="74.2" cy="207.5" r=".64"/>
<circle cx="74.2" cy="213.6" r=".64"/>
<circle cx="74.2" cy="211.5" r=".64"/>
<circle cx="74.2" cy="201.4" r=".64"/>
<circle cx="74.2" cy="205.5" r=".64"/>
<circle cx="74.2" cy="203.5" r=".64"/>
<circle cx="76.2" cy="217.6" r=".64"/>
<circle cx="76.2" cy="215.6" r=".64"/>
<circle cx="76.2" cy="207.5" r=".64"/>
<circle cx="76.2" cy="211.5" r=".64"/>
<circle cx="76.2" cy="209.5" r=".64"/>
<circle cx="76.2" cy="213.6" r=".64"/>
<circle cx="76.2" cy="203.5" r=".64"/>
<circle cx="76.2" cy="201.4" r=".64"/>
<circle cx="76.2" cy="205.5" r=".64"/>
<circle cx="78.2" cy="217.6" r=".64"/>
<circle cx="78.2" cy="215.6" r=".64"/>
<circle cx="78.2" cy="211.5" r=".64"/>
<circle cx="78.2" cy="209.5" r=".64"/>
<circle cx="78.2" cy="207.5" r=".64"/>
<circle cx="78.2" cy="213.6" r=".64"/>
<circle cx="78.2" cy="201.4" r=".64"/>
<circle cx="78.2" cy="203.5" r=".64"/>
<circle cx="78.2" cy="205.5" r=".64"/>
<circle cx="80.2" cy="215.6" r=".64"/>
<circle cx="80.2" cy="217.6" r=".64"/>
<circle cx="80.2" cy="211.5" r=".64"/>
<circle cx="80.2" cy="209.5" r=".64"/>
<circle cx="80.2" cy="207.5" r=".64"/>
<circle cx="80.2" cy="213.6" r=".64"/>
<circle cx="80.2" cy="203.5" r=".64"/>
<circle cx="80.2" cy="201.4" r=".64"/>
<circle cx="80.2" cy="205.5" r=".64"/>
<circle cx="82.3" cy="217.6" r=".64"/>
<circle cx="82.3" cy="215.6" r=".64"/>
<circle cx="82.3" cy="211.5" r=".64"/>
<circle cx="82.3" cy="213.6" r=".64"/>
<circle cx="82.3" cy="209.5" r=".64"/>
<circle cx="82.3" cy="207.5" r=".64"/>
<circle cx="82.3" cy="201.4" r=".64"/>
<circle cx="82.3" cy="205.5" r=".64"/>
<circle cx="82.3" cy="203.5" r=".64"/>
<circle cx="84.3" cy="217.6" r=".64"/>
<circle cx="84.3" cy="215.6" r=".64"/>
<circle cx="84.3" cy="209.5" r=".64"/>
<circle cx="84.3" cy="213.6" r=".64"/>
<circle cx="84.3" cy="207.5" r=".64"/>
<circle cx="84.3" cy="211.5" r=".64"/>
<circle cx="84.3" cy="201.4" r=".64"/>
<circle cx="84.3" cy="203.5" r=".64"/>
<circle cx="84.3" cy="205.5" r=".64"/>
<circle cx="86.3" cy="203.5" r=".64"/>
<circle cx="86.3" cy="205.5" r=".64"/>
<circle cx="86.3" cy="201.4" r=".64"/>
<circle cx="86.3" cy="213.6" r=".64"/>
<circle cx="86.3" cy="209.5" r=".64"/>
<circle cx="86.3" cy="207.5" r=".64"/>
<circle cx="86.3" cy="211.5" r=".64"/>
<circle cx="86.3" cy="217.6" r=".64"/>
<circle cx="86.3" cy="215.6" r=".64"/>
<circle cx="88.3" cy="203.5" r=".64"/>
<circle cx="88.3" cy="205.5" r=".64"/>
<circle cx="88.3" cy="201.4" r=".64"/>
<circle cx="88.3" cy="213.6" r=".64"/>
<circle cx="88.3" cy="211.5" r=".64"/>
<circle cx="88.3" cy="209.5" r=".64"/>
<circle cx="88.3" cy="207.5" r=".64"/>
<circle cx="88.3" cy="217.6" r=".64"/>
<circle cx="88.3" cy="215.6" r=".64"/>
<circle cx="90.3" cy="205.5" r=".64"/>
<circle cx="90.3" cy="203.5" r=".64"/>
<circle cx="90.3" cy="201.4" r=".64"/>
<circle cx="90.3" cy="213.6" r=".64"/>
<circle cx="90.3" cy="217.6" r=".64"/>
<circle cx="90.3" cy="211.5" r=".64"/>
<circle cx="90.3" cy="215.6" r=".64"/>
<circle cx="90.3" cy="209.5" r=".64"/>
<circle cx="90.3" cy="207.5" r=".64"/>
<circle cx="92.3" cy="203.5" r=".64"/>
<circle cx="92.3" cy="201.4" r=".64"/>
<circle cx="92.3" cy="205.5" r=".64"/>
<circle cx="92.3" cy="213.6" r=".64"/>
<circle cx="92.3" cy="209.5" r=".64"/>
<circle cx="92.3" cy="207.5" r=".64"/>
<circle cx="92.3" cy="211.5" r=".64"/>
<circle cx="92.3" cy="217.6" r=".64"/>
<circle cx="92.3" cy="215.6" r=".64"/>
<circle cx="94.4" cy="201.4" r=".64"/>
<circle cx="94.4" cy="203.5" r=".64"/>
<circle cx="94.4" cy="205.5" r=".64"/>
<circle cx="94.4" cy="209.5" r=".64"/>
<circle cx="94.4" cy="207.5" r=".64"/>
<circle cx="94.4" cy="213.6" r=".64"/>
<circle cx="94.4" cy="211.5" r=".64"/>
<circle cx="94.4" cy="217.6" r=".64"/>
<circle cx="94.4" cy="215.6" r=".64"/>
<circle cx="96.4" cy="203.5" r=".64"/>
<circle cx="96.4" cy="201.4" r=".64"/>
<circle cx="96.4" cy="205.5" r=".64"/>
<circle cx="96.4" cy="213.6" r=".64"/>
<circle cx="96.4" cy="209.5" r=".64"/>
<circle cx="96.4" cy="207.5" r=".64"/>
<circle cx="96.4" cy="211.5" r=".64"/>
<circle cx="96.4" cy="215.6" r=".64"/>
<circle cx="96.4" cy="217.6" r=".64"/>
<circle cx="98.4" cy="203.5" r=".64"/>
<circle cx="98.4" cy="201.4" r=".64"/>
<circle cx="98.4" cy="205.5" r=".64"/>
<circle cx="98.4" cy="213.6" r=".64"/>
<circle cx="98.4" cy="209.5" r=".64"/>
<circle cx="98.4" cy="211.5" r=".64"/>
<circle cx="98.4" cy="207.5" r=".64"/>
<circle cx="98.4" cy="215.6" r=".64"/>
<circle cx="98.4" cy="217.6" r=".64"/>
<circle cx="100.4" cy="201.4" r=".64"/>
<circle cx="100.4" cy="205.5" r=".64"/>
<circle cx="100.4" cy="203.5" r=".64"/>
<circle cx="100.4" cy="217.6" r=".64"/>
<circle cx="100.4" cy="213.6" r=".64"/>
<circle cx="100.4" cy="215.6" r=".64"/>
<circle cx="100.4" cy="209.5" r=".64"/>
<circle cx="100.4" cy="211.5" r=".64"/>
<circle cx="100.4" cy="207.5" r=".64"/>
<circle cx="102.4" cy="201.4" r=".64"/>
<circle cx="102.4" cy="205.5" r=".64"/>
<circle cx="102.4" cy="203.5" r=".64"/>
<circle cx="102.4" cy="213.6" r=".64"/>
<circle cx="102.4" cy="215.6" r=".64"/>
<circle cx="102.4" cy="209.5" r=".64"/>
<circle cx="102.4" cy="207.5" r=".64"/>
<circle cx="102.4" cy="217.6" r=".64"/>
<circle cx="102.4" cy="211.5" r=".64"/>
<circle cx="104.4" cy="201.4" r=".64"/>
<circle cx="104.4" cy="203.5" r=".64"/>
<circle cx="104.4" cy="205.5" r=".64"/>
<circle cx="104.4" cy="209.5" r=".64"/>
<circle cx="104.4" cy="207.5" r=".64"/>
<circle cx="104.4" cy="217.6" r=".64"/>
<circle cx="104.4" cy="213.6" r=".64"/>
<circle cx="104.4" cy="211.5" r=".64"/>
<circle cx="104.4" cy="215.6" r=".64"/>
<circle cx="106.5" cy="217.6" r=".64"/>
<circle cx="106.5" cy="215.6" r=".64"/>
<circle cx="106.5" cy="207.5" r=".64"/>
<circle cx="106.5" cy="203.5" r=".64"/>
<circle cx="106.5" cy="211.5" r=".64"/>
<circle cx="106.5" cy="209.5" r=".64"/>
<circle cx="106.5" cy="205.5" r=".64"/>
<circle cx="106.5" cy="201.4" r=".64"/>
<circle cx="106.5" cy="213.6" r=".64"/>
<circle cx="108.5" cy="203.5" r=".64"/>
<circle cx="108.5" cy="205.5" r=".64"/>
<circle cx="108.5" cy="213.6" r=".64"/>
<circle cx="108.5" cy="201.4" r=".64"/>
<circle cx="108.5" cy="209.5" r=".64"/>
<circle cx="108.5" cy="207.5" r=".64"/>
<circle cx="108.5" cy="211.5" r=".64"/>
<circle cx="108.5" cy="217.6" r=".64"/>
<circle cx="108.5" cy="215.6" r=".64"/>
<circle cx="110.5" cy="205.5" r=".64"/>
<circle cx="110.5" cy="201.4" r=".64"/>
<circle cx="110.5" cy="203.5" r=".64"/>
<circle cx="110.5" cy="211.5" r=".64"/>
<circle cx="110.5" cy="207.5" r=".64"/>
<circle cx="110.5" cy="213.6" r=".64"/>
<circle cx="110.5" cy="209.5" r=".64"/>
<circle cx="110.5" cy="215.6" r=".64"/>
<circle cx="110.5" cy="217.6" r=".64"/>
<circle cx="112.5" cy="203.5" r=".64"/>
<circle cx="112.5" cy="201.4" r=".64"/>
<circle cx="112.5" cy="205.5" r=".64"/>
<circle cx="112.5" cy="207.5" r=".64"/>
<circle cx="112.5" cy="213.6" r=".64"/>
<circle cx="112.5" cy="211.5" r=".64"/>
<circle cx="112.5" cy="209.5" r=".64"/>
<circle cx="112.5" cy="215.6" r=".64"/>
<circle cx="125.7" cy="230.4" r=".96"/>
<circle cx="135.9" cy="228.5" r="1.44"/>
<circle cx="135.9" cy="232.3" r="1.44"/>
</g>
<g fill="#000">
<path d="M60 72.1l2.7-.4v.9zM111.8 71.7l2.7 .4-2.7 .5zM114.5 71.1l1.8 1-1.8 1.1zM166.9 69.3l3.1 .5-3.1 .5zM170.7 69.8l3.2-.5v1zM62.3 88.1l1.8 2-2.4-1.3zM130.7 83.6l.5 2.7h-.9zM130.7 81.8l1.1 1.8h-2.1zM80.6 103.9h.8zM80.6 103.9l.8 .1zM80.6 104l.8 .1zM80.6 104h.8z"/>
<path d="M80.6 103.8l.8 .1zM80.6 104.1l.7 .1zM80.6 104.1h.8zM80.6 103.7l.8 .1zM80.6 104.2h.7zM80.7 103.7h.6zM80.7 104.2l.5 .1zM80.7 104.2h.6zM80.7 103.6l.6 .1zM80.7 104.3h.5zM80.7 103.6h.5zM80.8 103.6h.4z"/>
<path d="M80.8 104.3h.3zM80.8 104.3h.4zM80.9 103.5l.3 .1zM80.9 104.3l.1 .1zM80.9 104.3h.2zM80.9 103.5h.2zM122.2 116.3h.9l-.5 2.7zM122.6 102.7l.5 2.7h-.9zM130.3 135.4h.9l-.5 2.7zM77 144.4l2.7 .4-2.7 .5zM94.9 144.8l2.7-.4v.9zM163.5 153.8l2.7 .5-2.7 .4z"/>
<path d="M163.5 158.6l2.7 .4-2.7 .4zM165.6 149.1l2.7 .5-2.7 .4zM166.8 144.4l2.7 .4-2.7 .5zM169.5 149.6l2.7-.5v.9zM169.5 154.3l2.7-.5v.9zM170.7 144.8l2.7-.4v.9zM170.7 159l2.7-.4v.8zM130.7 167.1l.5 2.7h-.9zM168.9 163.7l1.8-1v2.1zM121.3 192.4l.4 2.7h-.9zM120.8 188.7h.9l-.4 2.6zM112.9 216.1l1.9 1.9-.7 .5z"/>
<path d="M130.3 214.9h.9l-.5 2.7zM59.1 220.1l2.1-1.8-1.4 2.4zM62.1 231.1l2.7-.5v.9zM77.5 225.9l2.7 .4-2.7 .5zM82.3 226.3l2.6-.4v.9zM107.8 230.6l2.7 .5-2.7 .4z"/>
</g>
<path d="M26.1 50.9h163.7M26.2 50.8v9.7M189.7 50.8v9.7M26.1 60.4h163.7" fill="none" stroke="#000" stroke-width=".2"/>
<g font-size="3.9">
<text x="26.4" y="43.5">672-Ball [Standard] Ball Grid Array (CQC) - 27x27x2.24 mm Body [BGA]</text>
<text x="26.4" y="48.1">Microsemi Legacy Package</text>
<text x="77.7" y="152.3">TOP VIEW</text>
<text x="158.5" y="171.2">SIDE VIEW</text>
<text x="73.3" y="238.5">BOTTOM VIEW</text>
</g>
<g font-size="3.2">
<text x="28.4" y="54.7">Note:</text>
<text x="41.1" y="58.3">http://www.microchip.com/packaging</text>
<text x="41.1" y="54.7">For the most current package drawings, please see the Microchip Packaging Specification located at</text>
<text x="144.4" y="66.7">672X</text>
<text x="152.2" y="70.9">0.20</text>
<text x="160.3" y="70.9">C</text>
<text x="154.7" y="78.4">0.25</text>
<text x="162.9" y="78.4">C</text>
<text x="147.2" y="163.1">SEATING</text>
<text x="150.7" y="166.9">PLANE</text>
</g>
<g font-size="2.9">
<text x="106.5" y="251.7">Microchip Technology Drawing C04-25216 Rev A Sheet 1 of 2</text>
<text x="26.6" y="261.3">© 2022 Microchip Technology Inc.</text>
</g>
<g font-size="2.7">
<text x="86.3" y="73.1">D</text>
<text x="119.2" y="73.1">A</text>
<text x="31.6" y="82.8">PAD CORNER</text>
<text x="39.1" y="79.5">A1 BALL</text>
<text x="129.8" y="79">B</text>
<text x="38.1" y="86.1">(NOTE 1)</text>
<text x="120" y="111.5">(E1)</text>
<text x="129.8" y="111.8">E</text>
<text x="32.2" y="133.5">2X</text>
<text x="38.8" y="137.1">0.20</text>
<text x="45.8" y="137.1">C</text>
<text x="43.7" y="144">2X</text>
<text x="50.3" y="147.6">0.20</text>
<text x="57.2" y="147.6">C</text>
<text x="84.6" y="145.5">(D1)</text>
<text x="177.7" y="145.8">A1</text>
<text x="176.3" y="150.2">(A2)</text>
<text x="176.4" y="155.2">A3</text>
<text x="167.6" y="160">A</text>
<text x="164.2" y="164.7">C</text>
<text x="129" y="193.3">E2</text>
<text x="41.5" y="226.6">NOTE 1</text>
<text x="72.6" y="227.3">e</text>
<text x="123.2" y="225.8">672X Øb</text>
<text x="84.5" y="232">D2</text>
<text x="128.9" y="229.4">0.25</text>
<text x="128.9" y="233.3">0.10</text>
<text x="139.1" y="229.4">C</text>
<text x="139.1" y="233.3">C</text>
<text x="142.9" y="229.4">A</text>
<text x="146.5" y="229.4">B</text>
</g>
<g font-size="1.9">
<text x="124.8" y="185.7">e</text>
<text x="124.8" y="187.5">2</text>
</g>
<g font-size="1.8">
<text x="61.6" y="81">1</text>
<text x="63.6" y="79.4">2</text>
<text x="65.6" y="81">3</text>
<text x="67.6" y="79.4">4</text>
<text x="69.6" y="81">5</text>
<text x="71.7" y="79.4">6</text>
<text x="73.7" y="81">7</text>
<text x="75.7" y="79.4">8</text>
<text x="77.7" y="81">9</text>
<text x="79.2" y="79.4">10</text>
<text x="81.3" y="81">11</text>
<text x="83.3" y="79.4">12</text>
<text x="85.3" y="81">13</text>
<text x="87.3" y="79.4">14</text>
<text x="89.3" y="81">15</text>
<text x="91.4" y="79.4">16</text>
<text x="93.4" y="81">17</text>
<text x="95.4" y="79.4">18</text>
<text x="97.4" y="81">19</text>
<text x="99.4" y="79.4">20</text>
<text x="101.4" y="81">21</text>
<text x="103.5" y="79.4">22</text>
<text x="105.5" y="81">23</text>
<text x="107.5" y="79.4">24</text>
<text x="109.5" y="81">25</text>
<text x="111.5" y="79.4">26</text>
<text x="52.9" y="86.3">A</text>
<text x="56.2" y="88.3">B</text>
<text x="52.7" y="90.3">C</text>
<text x="52.9" y="94.3">E</text>
<text x="56.1" y="92.3">D</text>
<text x="52.7" y="98.4">G</text>
<text x="56.1" y="100.4">H</text>
<text x="56.3" y="96.3">F</text>
<text x="53" y="106.4">L</text>
<text x="53.2" y="102.4">J</text>
<text x="56.2" y="104.4">K</text>
<text x="52.7" y="110.5">N</text>
<text x="55.9" y="108.5">M</text>
<text x="56.2" y="112.5">P</text>
<text x="52.7" y="114.5">R</text>
<text x="52.7" y="118.5">U</text>
<text x="56.3" y="116.5">T</text>
<text x="52.4" y="122.6">W</text>
<text x="56.2" y="120.6">V</text>
<text x="56.2" y="124.6">Y</text>
<text x="51.6" y="130.6">AC</text>
<text x="51.7" y="126.6">AA</text>
<text x="55.1" y="128.6">AB</text>
<text x="51.7" y="134.7">AE</text>
<text x="54.9" y="132.7">AD</text>
<text x="55.2" y="136.7">AF</text>
<text x="63.6" y="160.9">2</text>
<text x="67.6" y="160.9">4</text>
<text x="71.7" y="160.9">6</text>
<text x="75.7" y="160.9">8</text>
<text x="79.2" y="160.9">10</text>
<text x="83.3" y="160.9">12</text>
<text x="87.3" y="160.9">14</text>
<text x="91.4" y="160.9">16</text>
<text x="95.4" y="160.9">18</text>
<text x="99.4" y="160.9">20</text>
<text x="103.5" y="160.9">22</text>
<text x="107.5" y="160.9">24</text>
<text x="111.5" y="160.9">26</text>
<text x="55.2" y="167.8">AF</text>
<text x="61.6" y="162.5">1</text>
<text x="65.6" y="162.5">3</text>
<text x="69.6" y="162.5">5</text>
<text x="73.7" y="162.5">7</text>
<text x="77.7" y="162.5">9</text>
<text x="81.3" y="162.5">11</text>
<text x="85.3" y="162.5">13</text>
<text x="89.3" y="162.5">15</text>
<text x="93.4" y="162.5">17</text>
<text x="97.4" y="162.5">19</text>
<text x="101.4" y="162.5">21</text>
<text x="105.5" y="162.5">23</text>
<text x="109.5" y="162.5">25</text>
<text x="51.6" y="173.8">AC</text>
<text x="51.7" y="169.8">AE</text>
<text x="54.9" y="171.8">AD</text>
<text x="51.7" y="177.9">AA</text>
<text x="55.1" y="175.8">AB</text>
<text x="56.2" y="179.9">Y</text>
<text x="52.4" y="181.9">W</text>
<text x="52.7" y="185.9">U</text>
<text x="56.2" y="183.9">V</text>
<text x="52.7" y="190">R</text>
<text x="56.2" y="192">P</text>
<text x="56.3" y="187.9">T</text>
<text x="52.7" y="194">N</text>
<text x="55.9" y="196">M</text>
<text x="53" y="198">L</text>
<text x="53.1" y="202.1">J</text>
<text x="56.2" y="200">K</text>
<text x="52.7" y="206.1">G</text>
<text x="56.1" y="204.1">H</text>
<text x="56.3" y="208.1">F</text>
<text x="52.7" y="214.2">C</text>
<text x="52.9" y="210.1">E</text>
<text x="56.1" y="212.2">D</text>
<text x="52.9" y="218.2">A</text>
<text x="56.2" y="216.2">B</text>
</g>
</svg>
